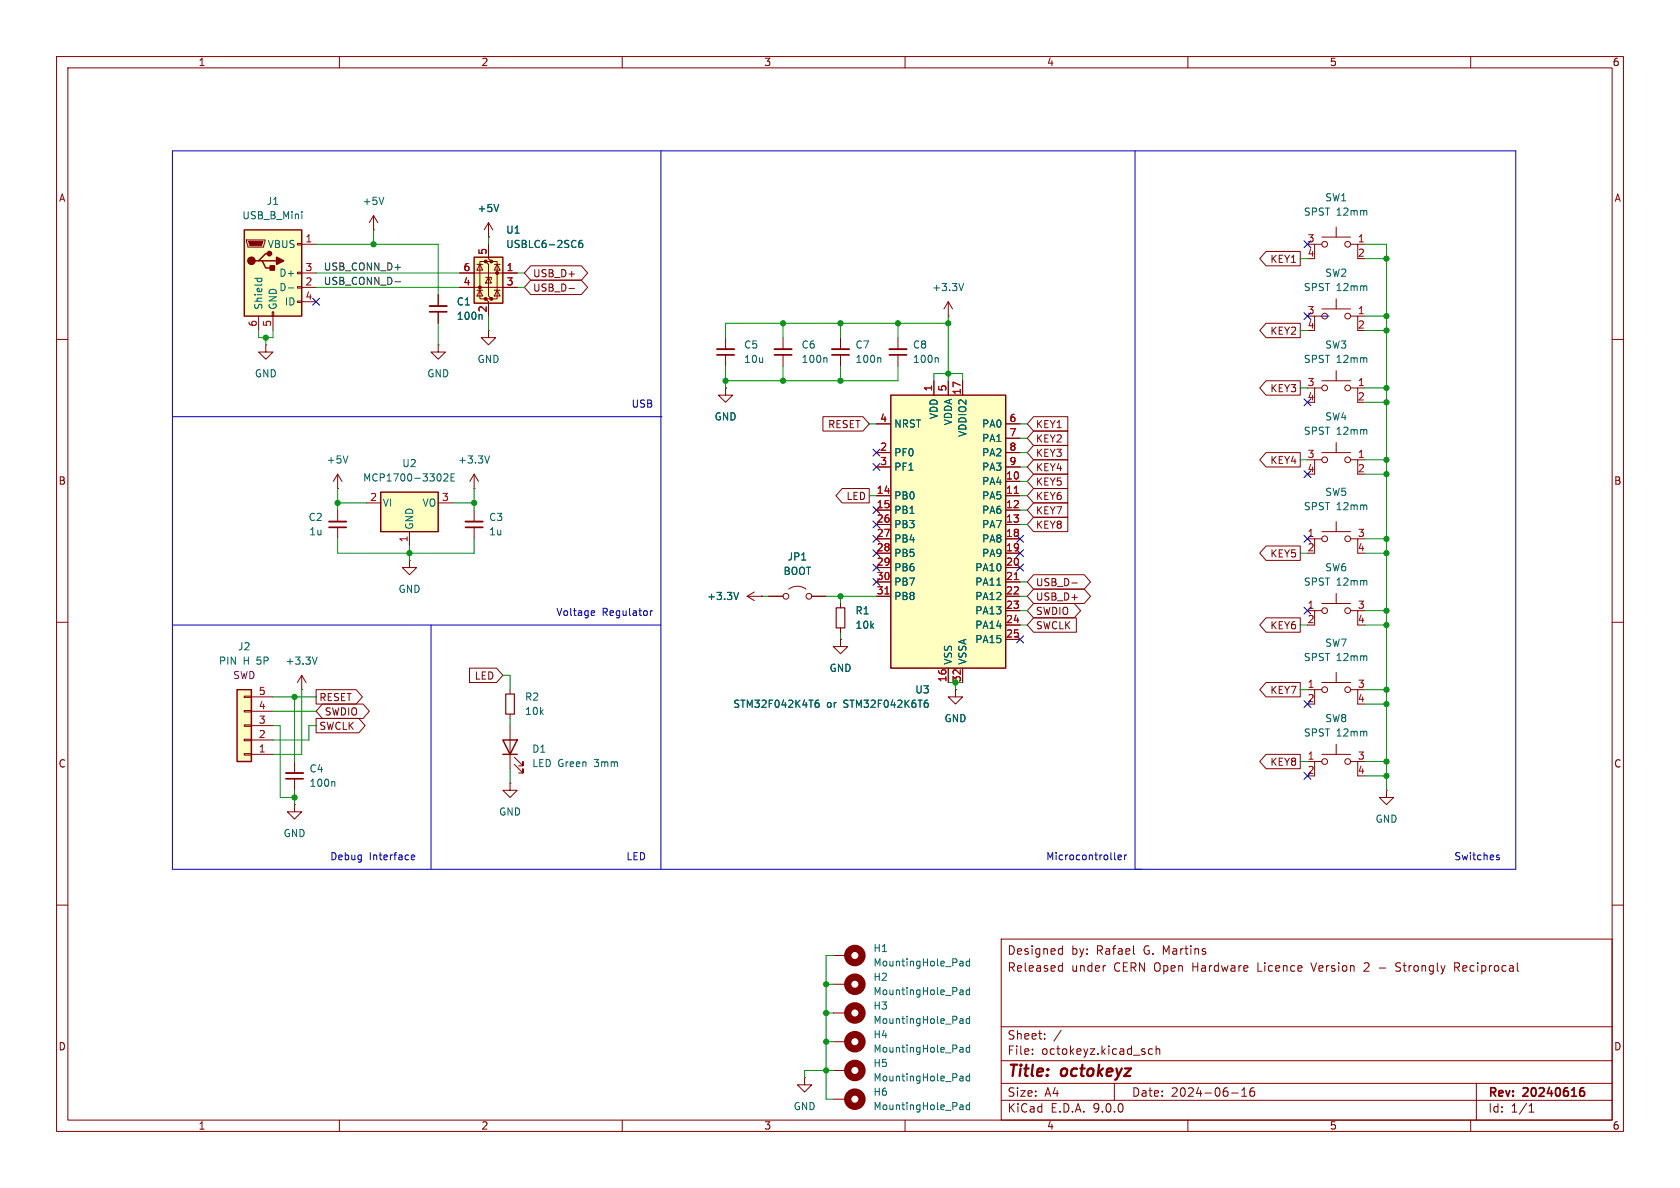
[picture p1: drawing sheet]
<svg xmlns="http://www.w3.org/2000/svg" width="297mm" height="210mm" viewBox="0 0 297 210" stroke-linecap="round" stroke-linejoin="round" font-family="sans-serif">
<g fill="none" stroke="#840000" stroke-width=".18">
<path d="M10 10h277v190h-277zM12 12h273v186h-273zM60 10v2M110 10v2M160 10v2M210 10v2M260 10v2M10 60h2M47 61v1.2h1.3l-1.3 1.3-1.3-1.3h1.3M47 61h.1M285 60h2M59.7 86.4h.1"/>
<path d="M59.7 83.8l-.8 1.3M59.7 83.8l.8 1.3M59.7 83.8v2.6M10 110h2M285 110h2M10 160h2M177 166h108v32h-108zM187.4 170.7l.4 .1M187.4 167.7l.4 .1M187.8 167.2v1.5M187.8 170.2v1.5M187.8 171.6l-.4 .1"/>
<path d="M187.8 168.6l-.4 .1M195.3 170.7h.2M200.5 168.6l.1 .1M231.7 170.2l.5 1.5M241.2 170.3h.1M242 170.8l-.9 .9h.9M243.8 171.1h1.2M246.7 171.6l.6 .1M247.4 170.2h-.4l-.3 .3 .2 .3 .4 .2M257.2 171h.5M257.5 171l.5 .7M257.7 170.2h-.5v1.5"/>
<path d="M285 160h2M60 198v2M110 198v2M142.2 190.5v1.3h1.3l-1.3 1.2-1.2-1.2h1.2M142.2 190.5h.1M160 198v2M177 194.5h108M177 191.5h108M177 187.5h108M177 181.5h108M182.5 186.3v.1M182.5 185.5v.1"/>
<path d="M184.7 183.6v.1M184.7 182.8v.1M187.6 182.1l-1.3 2M197 191.5v3M203.7 185.5l-.4-.1-.3 .3v.4l.2 .2h.5M204.4 185.5l.2-.1 .4 .1v.9M204.4 184.9v1.5M210 198v2M217.7 193.2h1.2M219.5 193.8h.9M219.5 192.7l.5-.4v1.5M221.7 192.3a.59 .59 0 0 0-.7 .6v.6l.1 .2 .4 .1 .2-.1 .1-.5-.1-.3h-.5l-.2 .3"/>
<path d="M260 198v2M261 191.5v6.5M270.3 196.6h.9M270.3 195.5l.4-.4v1.5"/>
</g>
<path d="M279.3 193.1l.3-.2h.4l.1 .2v.4l-.3 .3-.4-.1-.1-.2M280 192.3a.59 .59 0 0 0-.7 .6" fill="none" stroke="#840000" stroke-width=".3"/>
<path d="M61.5 80.6l-.4 1.3" fill="none" stroke="#006464" stroke-width=".18"/>
<path d="M43.2 40.6h10.1v15.3h-10.1z" fill="#ffffc2"/>
<path d="M43.2 40.6h10.1v15.3h-10.1zM45.7 46.1h.7l.6 1.3h1.3M46.4 46.1h2.5M47.6 44.8h-.6l-1.3 1.3h-.6M88.9 130.8h2.5l-1.2 2.6zM88.9 133.4h2.5" fill="none" stroke="#840000" stroke-width=".25"/>
<g fill="none" stroke="#840000" stroke-width=".18">
<path d="M86.4 39.4l-.8 1.2M86.4 39.4l.7 1.2M86.4 39.4v2.5M43.6 42.4h3.3v.3l-.3 1h-2.8zM45.7 55.9v2.5M48.1 55.1h.3v.8h-.3zM48.3 55.9v2.5M52.6 43.1h.7v.2h-.7zM52.6 48.1h.7v.3h-.7zM52.6 50.7h.7v.2h-.7zM52.6 53.2h.7v.3h-.7zM53.3 43.2h2.6"/>
<path d="M53.3 48.3h2.6M53.3 50.8h2.6M53.3 53.3h2.6M77.5 52.1v2M77.5 55.1v2.1M86.4 41.9h.1M233.7 43.2h-1.3v2.5M233.7 41.9h5.1M236.2 40.1v1.8M238.8 43.2h1.2v2.5M240 43.2h1.3M77.5 61v1.2h1.2l-1.2 1.3-1.3-1.3h1.3"/>
<path d="M77.5 61h.1M231.1 95.3h1.3M233.7 95.3h-1.3v2.5M233.7 94h5.1M236.2 92.2v1.8M238.8 95.3h1.2v2.5M132.1 105.4l1.2 .8M132.1 105.4h2.5M133.3 104.6l-1.2 .8M134.6 105.4h.1M135.9 105.4h2.5M139.4 104.1a2.54 2.54 0 0 1 3.1 0"/>
<path d="M143.5 105.4h2.5M231.1 108h1.3M233.7 108h-1.3v2.5M233.7 106.7h5.1M236.2 104.9v1.8M236.2 118.9v1.8M238.8 108h1.2v2.5M52.1 134.6v2.1M52.1 137.7v2M90.2 138.4v1.3h1.2l-1.2 1.3-1.3-1.3h1.3M90.2 138.4h.1M90.2 121.9v.8"/>
<path d="M90.2 126.2v.8M90.2 128.3v7.6M90.9 135.1l1.6 1.6v-.8v.8h-.8M90.9 133.9l1.6 1.5v-.8v.8h-.8M231.1 121.9h1.3M231.1 134.6h1.3M233.7 121.9h-1.3v2.6M233.7 134.6h-1.3v2.6M233.7 120.7h5.1M233.7 133.4h5.1M236.2 131.6v1.8M238.8 121.9h1.2v2.6"/>
<path d="M238.8 134.6h1.2v2.6M245.1 139.7v1.3h1.3l-1.3 1.2-1.3-1.2h1.3M245.1 139.7h.1M52.1 142.2v1.3h1.2l-1.2 1.3-1.3-1.3h1.3M52.1 142.2h.1"/>
<circle cx="234.2" cy="43.2" r=".51"/>
<circle cx="238.3" cy="43.2" r=".51"/>
<circle cx="234.2" cy="95.3" r=".51"/>
<circle cx="238.3" cy="95.3" r=".51"/>
<circle cx="138.9" cy="105.4" r=".51"/>
<circle cx="143" cy="105.4" r=".51"/>
<circle cx="234.2" cy="108" r=".51"/>
<circle cx="238.3" cy="108" r=".51"/>
<circle cx="234.2" cy="121.9" r=".51"/>
<circle cx="234.2" cy="134.6" r=".51"/>
<circle cx="238.3" cy="121.9" r=".51"/>
<circle cx="238.3" cy="134.6" r=".51"/>
</g>
<path d="M43.9 42.7h2.6l-.3 .7h-2z" fill="#840000" stroke="#840000" stroke-width=".18"/>
<g fill="#840000" stroke="#840000" stroke-width=".25">
<path d="M47.8 47h.7v.8h-.7z"/>
<path d="M48.9 45.5l1.3 .6-1.3 .6z"/>
<circle cx="44.4" cy="46.1" r=".63"/>
<circle cx="47.6" cy="44.8" r=".38"/>
</g>
<path d="M53.4 37.4v.1M53.4 37.8v.9M88.2 36.1l-.4 1.3M45 49.2h1.3M45.5 49.2v.4M46.2 49.2l.1 .4M51 50.9h.9M85.2 55.8v.7M130.6 104.7l-.4 1.3M59 138.2l.2 .1v.7" fill="none" stroke="#006464" stroke-width=".18"/>
<path d="M75.9 55.1h3.1M50.5 137.7h3.1" fill="none" stroke="#840000" stroke-width=".3"/>
<path d="M75.9 54.1h3.1M50.5 136.7h3.1" fill="none" stroke="#840000" stroke-width=".33"/>
<path d="M89.4 122.7h1.5v3.5h-1.5z" fill="none" stroke="#840000" stroke-width=".2"/>
<path d="M67.3 87h10.2v7h-10.2z" fill="#ffffc2"/>
<path d="M67.3 87h10.2v7h-10.2z" fill="none" stroke="#840000" stroke-width=".25"/>
<g fill="none" stroke="#840000" stroke-width=".18">
<path d="M86.4 58.4v1.3h1.2l-1.2 1.3-1.3-1.3h1.3M86.4 58.4h.1M128.3 59.7v2M128.3 68.6v1.3h1.2l-1.2 1.2-1.3-1.2h1.3M128.3 68.6h.1M128.3 62.7v2.1M64.8 88.9h2.5M72.4 99.1v1.2h1.3l-1.3 1.3-1.3-1.3h1.3M72.4 99.1h.1M72.4 94v2.5M77.5 88.9h2.5M83.8 86.4h.1"/>
<path d="M83.8 83.8l-.7 1.3M83.8 83.8l.8 1.3M83.8 83.8v2.6M83.8 90.2v2M83.8 93.2v2.1"/>
</g>
<path d="M78.5 83.9l.5-.1 .2 .3-.8 .9h.8M79.7 84.4h.5M80.3 83.8h-.6v1.2h.6M86.5 80.6l-.4 1.3" fill="none" stroke="#006464" stroke-width=".18"/>
<path d="M126.7 62.7h3.1M82.3 93.2h3" fill="none" stroke="#840000" stroke-width=".3"/>
<path d="M126.7 61.7h3.1M82.3 92.2h3" fill="none" stroke="#840000" stroke-width=".33"/>
<path d="M83.8 45.5h5.1v8.1h-5.1z" fill="#ffffc2"/>
<g fill="#840000" stroke="#840000" stroke-width=".18">
<circle cx="87.9" cy="48.3" r=".25"/>
<circle cx="86.9" cy="46.2" r=".25"/>
<circle cx="86.9" cy="52.8" r=".25"/>
<circle cx="85.9" cy="46.2" r=".25"/>
<circle cx="85.9" cy="52.8" r=".25"/>
<circle cx="84.8" cy="50.8" r=".25"/>
</g>
<g fill="none" stroke="#840000" stroke-width=".18">
<path d="M81.3 48.3h10.1M81.3 50.8h10.1M84.3 51.3h1M84.3 46.7h1M84.8 46.7l.5 1.1h-1zM84.8 51.3l.5 1h-1zM85.9 49h1v.4M85.9 46.2h-1.1v6.6h1.1M86.4 43.2v2.5l.5 .5h-1l.5 .5v5.6l.5 .5h-1l.5 .5v2.6M86.4 49l.5 1h-1zM86.9 46.2h1v6.6h-1M87.4 51.3h1"/>
<path d="M87.4 46.7h1M87.9 46.7l.5 1.1h-1zM87.9 51.3l.5 1h-1zM138.4 59.7v2M138.4 62.7v2.1"/>
</g>
<path d="M83.8 45.5h5.1v8.1h-5.1z" fill="none" stroke="#840000" stroke-width=".25"/>
<path d="M102.9 42.5l-.3 .1a.86 .86 0 0 0 0 1.2l.4-.2v-.4l-.2-.2h-.4l-.1 .2M146 63.2l.2 .2v.7" fill="none" stroke="#006464" stroke-width=".18"/>
<path d="M136.9 62.7h3.1" fill="none" stroke="#840000" stroke-width=".3"/>
<path d="M136.9 61.7h3.1" fill="none" stroke="#840000" stroke-width=".33"/>
<path d="M41.9 121.9h2.5v12.7h-2.5z" fill="#ffffc2"/>
<path d="M41.9 121.9h2.5v12.7h-2.5z" fill="none" stroke="#840000" stroke-width=".25"/>
<g fill="none" stroke="#840000" stroke-width=".18">
<path d="M66 38.1l-.7 1.3M66 38.1l.8 1.3M66 38.1v2.5M66 40.6h.1M43.2 133.2h1.2v.3h-1.2zM43.2 130.7h1.2v.2h-1.2zM43.2 128.1h1.2v.3h-1.2zM43.2 125.6h1.2v.3h-1.2zM43.2 123.1h1.2v.2h-1.2zM44.4 133.4h3.9M44.4 130.8h3.9M44.4 128.3h3.9"/>
<path d="M44.4 125.7h3.9M44.4 123.2h3.9"/>
</g>
<path d="M67.9 34.9l-.5 1.2" fill="none" stroke="#006464" stroke-width=".18"/>
<path d="M157.5 69.9h20.3v48.2h-20.3z" fill="#ffffc2"/>
<path d="M157.5 69.9h20.3v48.2h-20.3z" fill="none" stroke="#840000" stroke-width=".25"/>
<g fill="none" stroke="#840000" stroke-width=".18">
<path d="M77.5 52.1v2M77.5 55.1v2.1M81.3 48.3h2.5M81.3 50.8h2.5M86.4 41.9h.1M86.4 43.2v2.5M86.4 53.3v2.6M88.9 48.3h2.5M88.9 50.8h2.5M93.8 47h9l1.1 1.3-1.1 1.2h-9l-1.1-1.2zM93.8 49.5h9l1.1 1.3-1.1 1.3h-9l-1.1-1.3zM100.6 51h1"/>
<path d="M148.6 59.7v2M158.7 59.7v2M167.6 55.9h.1M167.6 53.3v2.6M167.6 53.3l-.7 1.3M167.6 53.3l.8 1.3M223.8 57.1h6.1v2.6h-6.1l-1.1-1.3zM223.8 44.4h6.1v2.6h-6.1l-1.1-1.3zM233.7 55.9h-1.3v2.5M233.7 54.6h5.1M236.2 52.8v1.8M238.8 55.9h1.2v2.5"/>
<path d="M240 55.9h1.3M128.3 68.6h.1M145.5 73.7h7.1l1.1 1.2-1.1 1.3h-7.1zM148.6 62.7v2.1M154.9 74.9h2.6M158.7 62.7v2.1M165.1 67.3v2.6M167.6 67.3v2.6M170.2 67.3v2.6M177.8 74.9h2.5M177.8 77.5h2.5M182.7 73.7h6.1v2.5h-6.1l-1.1-1.3z"/>
<path d="M182.7 78.7h6.1v2.6h-6.1l-1.1-1.3zM182.7 76.2h6.1v2.5h-6.1l-1.1-1.2zM223.8 67.3h6.1v2.6h-6.1l-1.1-1.3zM233.7 68.6h-1.3v2.5M233.7 67.3h5.1M236.2 65.5v1.8M236.2 78.2v1.8M238.8 68.6h1.2v2.5M240 68.6h1.3M59.7 90.2v2M59.7 93.2v2.1M148.9 86.4h4.8v2.5h-4.8l-1.1-1.3z"/>
<path d="M154.9 80h2.6M154.9 82.6h2.6M154.9 87.6h2.6M154.9 90.2h2.6M154.9 92.7h2.6M154.9 95.3h2.6M154.9 97.8h2.6M177.8 80h2.5M177.8 82.6h2.5M177.8 87.6h2.5M177.8 90.2h2.5M177.8 92.7h2.5"/>
<path d="M177.8 95.3h2.5M177.8 97.8h2.5M177.8 85.1h2.5M182.7 86.4h6.1v2.5h-6.1l-1.1-1.3zM182.7 91.4h6.1v2.6h-6.1l-1.1-1.3zM182.7 81.3h6.1v2.5h-6.1l-1.1-1.2zM182.7 83.8h6.1v2.6h-6.1l-1.1-1.3zM182.7 88.9h6.1v2.5h-6.1l-1.1-1.2zM223.8 80h6.1v2.6h-6.1l-1.1-1.3zM223.8 96.5h6.1v2.6h-6.1l-1.1-1.3zM233.7 81.3h-1.3v2.5M233.7 80h5.1"/>
<path d="M238.8 81.3h1.2v2.5M240 81.3h1.3M53.3 119.4l-.7 1.3M53.3 119.4l.8 1.3M53.3 119.4v2.5M83 118.1h4.8l1.1 1.3-1.1 1.3h-4.8zM134.6 105.4h.1M135.9 105.4h2.5M143.5 105.4h2.5M148.6 113v1.3h1.3l-1.3 1.3-1.3-1.3h1.3M148.6 113h.1M148.6 106.7v.7"/>
<path d="M148.6 111v.8M154.9 100.3h2.6M154.9 102.9h2.6M154.9 105.4h2.6M167.6 118.1v2.6M170.2 118.1v2.6M177.8 100.3h2.5M177.8 102.9h2.5M177.8 105.4h2.5M177.8 108h2.5M177.8 110.5h2.5M177.8 113h2.5"/>
<path d="M182.7 109.2h7.6v2.6h-7.6l-1.1-1.3zM182.7 101.6h9l1.1 1.3-1.1 1.2h-9l-1.1-1.2zM182.7 106.7h7.2l1.1 1.3-1.1 1.2h-7.2l-1.1-1.2zM182.7 104.1h9l1.1 1.3-1.1 1.3h-9l-1.1-1.3zM189.5 103.1h1M223.8 109.2h6.1v2.6h-6.1l-1.1-1.3zM53.3 121.9h.1M55.9 127h7.5l1.2 1.3-1.2 1.2h-7.5zM55.9 121.9h7.1l1.1 1.3-1.1 1.3h-7.1zM57 124.5h7.2l1.1 1.2-1.1 1.3h-7.2l-1.1-1.3zM168.9 121.9v1.3h1.3l-1.3 1.3-1.3-1.3h1.3M168.9 121.9h.1"/>
<path d="M223.8 133.3h6.1v2.6h-6.1l-1.1-1.3zM223.8 120.6h6.1v2.6h-6.1l-1.1-1.3zM147.3 179.1h2.6M147.3 174h2.6M147.3 168.9h2.6M147.3 189.2h2.6M147.3 194.3h2.6M147.3 184.2h2.6"/>
<circle cx="234.2" cy="55.9" r=".51"/>
<circle cx="238.3" cy="55.9" r=".51"/>
<circle cx="234.2" cy="68.6" r=".51"/>
<circle cx="238.3" cy="68.6" r=".51"/>
<circle cx="234.2" cy="81.3" r=".51"/>
<circle cx="238.3" cy="81.3" r=".51"/>
</g>
<path d="M179.3 87.2h.7M156.5 105h.7M179.3 102.5h.7" fill="none" stroke="#a90000" stroke-width=".18"/>
<g fill="none" stroke="#006464" stroke-width=".18">
<path d="M88.2 36.1l-.4 1.3M85.2 55.8v.7M102.9 42.5l-.3 .1a.86 .86 0 0 0 0 1.2l.4-.2v-.4l-.2-.2h-.4l-.1 .2M170.4 50.1l-.5 1.3M155.5 63.2l.2 .2v.7M165.7 63.2l.2 .2v.7M56.1 116.1l-.5 1.3M130.6 104.7l-.4 1.3M176.2 103.4h.7M144.7 123.8h-.4a.86 .86 0 0 0 0 1.2l.5-.1v-.4l-.2-.2h-.3l-.2 .2M163.6 124.3h.3l.2 .2v.4l-.5 .1M164 123.8h-.4"/>
<path d="M169.8 169.9h.3l.2 .2v.7M169.8 175h.3l.2 .2v.6M170.3 175.8h-.5M170.3 175.3l-.5 .1M170.3 170.7l-.5 .1M170.3 170.2l-.5 .1M171.4 169.5v1.3M171.4 174.6v1.2M171.4 179.6v1.3M171.4 170l-.4-.1-.2 .3 .1 .5h.5M171.4 175.1l-.4-.1-.2 .2 .1 .6h.5M169.8 180.1h.3l.2 .2v.6"/>
<path d="M169.8 185.2h.3l.2 .1v.7M169.8 190.2h.3l.2 .2v.7M169.8 195.3h.3l.2 .2v.7M170.3 191l-.5 .1M170.3 190.5l-.5 .1M170.3 196.1l-.5 .1M170.3 195.6l-.5 .1M170.3 180.9h-.5M170.3 180.4h-.5M170.3 185.9l-.5 .1M170.3 185.5h-.5M171.4 190.3l-.4-.1-.2 .3 .1 .5h.5"/>
<path d="M171.4 184.7v1.3M171.4 189.8v1.3M171.4 194.9v1.3M171.4 180.1h-.4l-.2 .2 .1 .6h.5M171.4 185.2h-.4l-.2 .2 .1 .5h.5M171.4 195.4l-.4-.1-.2 .3 .1 .5h.5"/>
</g>
<path d="M147.1 62.7h3M157.2 62.7h3.1M58.2 93.2h3" fill="none" stroke="#840000" stroke-width=".3"/>
<path d="M147.1 61.7h3M157.2 61.7h3.1M58.2 92.2h3" fill="none" stroke="#840000" stroke-width=".33"/>
<g fill="none" stroke="#840000" stroke-width="1.3">
<circle cx="151.1" cy="168.9" r="1.27"/>
<circle cx="151.1" cy="174" r="1.27"/>
<circle cx="151.1" cy="179.1" r="1.27"/>
<circle cx="151.1" cy="189.2" r="1.27"/>
<circle cx="151.1" cy="194.3" r="1.27"/>
<circle cx="151.1" cy="184.1" r="1.27"/>
</g>
<path d="M147.8 107.4h1.6v3.6h-1.6z" fill="none" stroke="#840000" stroke-width=".2"/>
<path d="M69.8 49.8h1" fill="none" stroke="#0f0f0f" stroke-width=".18"/>
<g fill="none" stroke="#0000c2" stroke-width=".18">
<path d="M30.5 26.7h237.5v127h-237.5zM116.8 26.7v127M200.7 26.7v127M233.7 55.9h1.2M30.5 73.7h86.3M116.8 73.7h.1M30.5 110.5h86.3M76.2 110.5v43.2M104.7 108h.4v.3l-.6 .1M105.1 108.7l-.4 .1M115 108v.8M115.3 108l-.3 .2"/>
<path d="M72.7 151.6l.6-.2v-.2l-.4-.1-.2 .2 .1 .6h.5M197.1 151.8l.1 .2M197.7 151.6l.6-.2-.1-.2-.4-.1-.1 .2v.6h.5M198.8 151.1v.9M199.2 151.1l-.4 .3M264.6 151.5l.4 .1 .1 .2-.2 .2-.4-.1M264.6 151.2h.4"/>
</g>
<g fill="none" stroke="#009600" stroke-width=".18">
<path d="M45.7 58.4v1.3h2.6v-1.3M47 59.7v1.3M55.9 43.2h21.6v8.9M55.9 48.3h25.4M55.9 50.8h25.4M66 40.6v2.6M77.5 57.2v3.8M86.4 41.9v1.3M86.4 55.9v2.5M91.4 48.3h1.3M91.4 50.8h1.3M138.4 57.2v2.5"/>
<path d="M148.6 57.2v2.5M158.7 57.2v2.5M167.6 55.9v11.4M167.6 57.2h-39.3v2.5M229.9 45.7h1.2M229.9 58.4h1.2M241.3 43.2h3.8v96.5M241.3 45.7h3.8M241.3 58.4h3.8M241.3 55.9h3.8M128.3 64.8v3.8M138.4 64.8v2.5"/>
<path d="M148.6 64.8v2.5M153.7 74.9h1.2M158.7 64.8v2.5h-30.4M165.1 67.3v-1.3h5.1v1.3M180.3 77.5h1.3M180.3 74.9h1.3M229.9 68.6h1.2M241.3 68.6h3.8M241.3 71.1h3.8M59.7 95.3v2.5h24.1v-2.5M59.7 88.9h5.1M59.7 86.4v3.8"/>
<path d="M72.4 96.5v2.6M80 88.9h3.8M83.8 86.4v3.8M153.7 87.6h1.2M180.3 80h1.3M180.3 90.2h1.3M180.3 92.7h1.3M180.3 82.6h1.3M180.3 85.1h1.3M180.3 87.6h1.3M229.9 97.8h1.2M229.9 81.3h1.2"/>
<path d="M241.3 97.8h3.8M241.3 81.3h3.8M241.3 83.8h3.8M241.3 95.3h3.8M88.9 119.4h1.3v2.5M134.6 105.4h1.3M146 105.4h8.9M148.6 105.4v1.3M148.6 111.8v1.2M180.3 105.4h1.3M180.3 110.5h1.3M180.3 108h1.3"/>
<path d="M180.3 102.9h1.3M229.9 110.5h1.2M241.3 110.5h3.8M241.3 108h3.8M48.3 123.2h7.6M48.3 128.3h1.2v12.7h2.6M48.3 125.7h7.6M52.1 123.2v11.4M52.1 139.7v2.5M53.3 121.9v11.5h-5M55.9 128.3h-1.3v2.5h-6.3M90.2 127v1.3"/>
<path d="M90.2 135.9v2.5M167.6 120.7h1.3v1.2M229.9 134.6h1.2M229.9 121.9h1.2M241.3 134.6h3.8M241.3 137.2h3.8M241.3 121.9h3.8M241.3 124.5h3.8M146 179.1h1.3M146 174h1.3M147.3 168.9h-1.3v25.4h1.3M146 184.2h1.3"/>
<path d="M147.3 189.2h-5.1v1.3"/>
</g>
<g fill="none" stroke="#000084" stroke-width=".18">
<path d="M55.3 52.7l1.2 1.2M56.5 52.7l-1.2 1.2M230.5 42.6l1.2 1.2M230.5 55.3l1.2 1.2M231.7 42.6l-1.2 1.2M231.7 55.3l-1.2 1.2M154.3 79.4l1.2 1.2M155.5 79.4l-1.2 1.2M230.5 70.5l1.2 1.2M231.7 70.5l-1.2 1.2M154.3 81.9l1.2 1.3M154.3 97.2l1.2 1.2"/>
<path d="M154.3 92.1l1.2 1.2M154.3 94.6l1.2 1.3M154.3 89.6l1.2 1.2M154.3 99.7l1.2 1.2M155.5 81.9l-1.2 1.3M155.5 97.2l-1.2 1.2M155.5 92.1l-1.2 1.2M155.5 94.6l-1.2 1.3M155.5 89.6l-1.2 1.2M155.5 99.7l-1.2 1.2M179.7 97.2l1.2 1.2M179.7 99.7l1.2 1.2"/>
<path d="M179.7 94.6l1.2 1.3M180.9 97.2l-1.2 1.2M180.9 99.7l-1.2 1.2M180.9 94.6l-1.2 1.3M230.5 83.2l1.2 1.2M230.5 94.6l1.2 1.3M231.7 83.2l-1.2 1.2M231.7 94.6l-1.2 1.3M154.3 102.3l1.2 1.2M155.5 102.3l-1.2 1.2M179.7 112.4l1.2 1.2M180.9 112.4l-1.2 1.2"/>
<path d="M230.5 107.3l1.2 1.3M231.7 107.3l-1.2 1.3M230.5 136.6l1.2 1.2M230.5 123.9l1.2 1.2M231.7 136.6l-1.2 1.2M231.7 123.9l-1.2 1.2"/>
</g>
<g fill="#009600" stroke="#009600" stroke-width=".18">
<circle cx="245.1" cy="124.5" r=".46"/>
<circle cx="245.1" cy="121.9" r=".46"/>
<circle cx="245.1" cy="137.2" r=".46"/>
<circle cx="245.1" cy="134.6" r=".46"/>
<circle cx="146" cy="179.1" r=".46"/>
<circle cx="146" cy="174" r=".46"/>
<circle cx="146" cy="189.2" r=".46"/>
<circle cx="146" cy="184.2" r=".46"/>
<circle cx="148.6" cy="105.4" r=".46"/>
<circle cx="245.1" cy="68.6" r=".46"/>
<circle cx="245.1" cy="58.4" r=".46"/>
<circle cx="245.1" cy="97.8" r=".46"/>
<circle cx="245.1" cy="95.3" r=".46"/>
<circle cx="245.1" cy="71.1" r=".46"/>
<circle cx="245.1" cy="55.9" r=".46"/>
<circle cx="245.1" cy="45.7" r=".46"/>
<circle cx="245.1" cy="81.3" r=".46"/>
<circle cx="245.1" cy="83.8" r=".46"/>
<circle cx="167.6" cy="57.2" r=".46"/>
<circle cx="158.7" cy="57.2" r=".46"/>
<circle cx="167.6" cy="66" r=".46"/>
<circle cx="245.1" cy="108" r=".46"/>
<circle cx="245.1" cy="110.5" r=".46"/>
<circle cx="52.1" cy="141" r=".46"/>
<circle cx="72.4" cy="97.8" r=".46"/>
<circle cx="83.8" cy="88.9" r=".46"/>
<circle cx="52.1" cy="123.2" r=".46"/>
<circle cx="148.6" cy="67.3" r=".46"/>
<circle cx="148.6" cy="57.2" r=".46"/>
<circle cx="138.4" cy="57.2" r=".46"/>
<circle cx="138.4" cy="67.3" r=".46"/>
<circle cx="128.3" cy="67.3" r=".46"/>
<circle cx="47" cy="59.7" r=".46"/>
<circle cx="59.7" cy="88.9" r=".46"/>
<circle cx="66" cy="43.2" r=".46"/>
</g>
<g font-size="2.8" fill="#840000">
<text x="178" y="190.9">Title:</text>
<text x="187.7" y="190.9">octokeyz</text>
</g>
<g font-size="2.1" fill="#840000">
<text x="178" y="172">Released</text>
<text x="178" y="169">Designed</text>
<text x="189.4" y="172">under</text>
<text x="189.4" y="169">by:</text>
<text x="193.9" y="169">Rafael</text>
<text x="197" y="172">CERN Open</text>
<text x="202.3" y="169">G. Martins</text>
<text x="211.1" y="172">Hardware</text>
<text x="222.7" y="172">Licence</text>
<text x="232.4" y="172">Version</text>
<text x="241.9" y="172">2</text>
<text x="247.8" y="172">Strongly</text>
<text x="258.3" y="172">Reciprocal</text>
<text x="178" y="184">Sheet:</text>
<text x="178" y="186.7">File:</text>
<text x="184.1" y="186.7">octokeyz.kicad_sch</text>
<text x="178" y="196.9">KiCad</text>
<text x="178" y="194.1">Size:</text>
<text x="184.7" y="194.1">A4</text>
<text x="185.7" y="196.9">E.D.A.</text>
<text x="193.3" y="196.9">9.0.0</text>
<text x="200" y="194.1">Date:</text>
<text x="207" y="194.1">2024-06-16</text>
<text x="263" y="194.3">Rev:</text>
<text x="263" y="196.9">Id:</text>
<text x="267.1" y="196.9">1/1</text>
<text x="269.4" y="194.3">20240616</text>
</g>
<g font-size="1.8" fill="#840000">
<text x="35" y="11.9">1</text>
<text x="85" y="11.9">2</text>
<text x="135" y="11.9">3</text>
<text x="185" y="11.9">4</text>
<text x="235" y="11.9">5</text>
<text x="285" y="11.9">6</text>
<text x="10.3" y="35.9">A</text>
<text x="285.3" y="35.9">A</text>
<text x="224.5" y="46.7">KEY1</text>
<text x="94.1" y="49.2">USB_D+</text>
<text x="94.1" y="51.8">USB_D-</text>
<text x="224.5" y="59.4">KEY2</text>
<text x="224.5" y="69.5">KEY3</text>
<text x="146.3" y="75.9">RESET</text>
<text x="183" y="75.9">KEY1</text>
<text x="183" y="83.5">KEY4</text>
<text x="183" y="81">KEY3</text>
<text x="183" y="78.4">KEY2</text>
<text x="224.5" y="82.2">KEY4</text>
<text x="10.3" y="85.9">B</text>
<text x="149.5" y="88.6">LED</text>
<text x="183" y="88.6">KEY6</text>
<text x="183" y="86">KEY5</text>
<text x="285.3" y="85.9">B</text>
<text x="183" y="93.7">KEY8</text>
<text x="183" y="91.1">KEY7</text>
<text x="224.5" y="98.7">KEY5</text>
<text x="183" y="103.8">USB_D-</text>
<text x="183" y="106.4">USB_D+</text>
<text x="183" y="111.4">SWCLK</text>
<text x="183" y="108.9">SWDIO</text>
<text x="224.5" y="111.4">KEY6</text>
<text x="56.4" y="124.1">RESET</text>
<text x="83.8" y="120.3">LED</text>
<text x="224.5" y="122.9">KEY7</text>
<text x="56.4" y="129.2">SWCLK</text>
<text x="57.3" y="126.7">SWDIO</text>
<text x="10.3" y="135.9">C</text>
<text x="224.5" y="135.6">KEY8</text>
<text x="285.3" y="135.9">C</text>
<text x="10.3" y="185.9">D</text>
<text x="285.3" y="185.9">D</text>
<text x="35" y="199.9">1</text>
<text x="85" y="199.9">2</text>
<text x="135" y="199.9">3</text>
<text x="185" y="199.9">4</text>
<text x="235" y="199.9">5</text>
<text x="285" y="199.9">6</text>
</g>
<g font-size="1.8" fill="#006464">
<text x="234.2" y="35.8">SW1</text>
<text x="42.7" y="39">USB_B_Mini</text>
<text x="47.1" y="36.4">J1</text>
<text x="64" y="36.4">+5V</text>
<text x="84.3" y="37.7">+5V</text>
<text x="89.4" y="41.5">U1</text>
<text x="230.4" y="38.3">SPST 12mm</text>
<text x="47.2" y="44">VBUS</text>
<text x="89.4" y="44">USBLC6-2SC6</text>
<text x="49.3" y="49.1">D+</text>
<text x="49.3" y="51.7">D-</text>
<text x="164.7" y="51.7">+3.3V</text>
<text x="230.4" y="51.7">SPST 12mm</text>
<text x="234.2" y="49.1">SW2</text>
<text x="46.6" y="54.9" transform="rotate(-90 46.6 54.9)">Shield</text>
<text x="49.1" y="54.9" transform="rotate(-90 49.1 54.9)">GND</text>
<text x="50.2" y="54.2">ID</text>
<text x="80.7" y="54.2">C1</text>
<text x="80.7" y="56.7">100n</text>
<text x="86.1" y="55.3" transform="rotate(-90 86.1 55.3)">2</text>
<text x="84.3" y="64.4">GND</text>
<text x="131.5" y="61.8">C5</text>
<text x="131.5" y="64.4">10u</text>
<text x="141.6" y="61.8">C6</text>
<text x="141.6" y="64.4">100n</text>
<text x="151.1" y="61.8">C7</text>
<text x="151.1" y="64.4">100n</text>
<text x="161.3" y="61.8">C8</text>
<text x="161.3" y="64.4">100n</text>
<text x="230.4" y="64.4">SPST 12mm</text>
<text x="234.2" y="61.8">SW3</text>
<text x="45" y="66.9">GND</text>
<text x="75.4" y="66.9">GND</text>
<text x="126.2" y="74.5">GND</text>
<text x="158" y="75.8">NRST</text>
<text x="166" y="74.2" transform="rotate(-90 166 74.2)">VDD</text>
<text x="168.5" y="75.3" transform="rotate(-90 168.5 75.3)">VDDA</text>
<text x="171" y="77.3" transform="rotate(-90 171 77.3)">VDDIO2</text>
<text x="173.5" y="75.8">PA0</text>
<text x="230.4" y="77.1">SPST 12mm</text>
<text x="234.2" y="74.5">SW4</text>
<text x="57.7" y="82.1">+5V</text>
<text x="71" y="82.8">U2</text>
<text x="80.9" y="82.1">+3.3V</text>
<text x="158" y="80.9">PF0</text>
<text x="158" y="83.4">PF1</text>
<text x="173.5" y="78.3">PA1</text>
<text x="173.5" y="80.9">PA2</text>
<text x="173.5" y="83.4">PA3</text>
<text x="64.1" y="85.3">MCP1700-3302E</text>
<text x="67.6" y="89.8">VI</text>
<text x="74.6" y="89.8">VO</text>
<text x="158" y="88.5">PB0</text>
<text x="173.5" y="86">PA4</text>
<text x="173.5" y="88.5">PA5</text>
<text x="234.2" y="87.9">SW5</text>
<text x="54.5" y="92.3">C2</text>
<text x="54.6" y="94.8">1u</text>
<text x="73.3" y="93.7" transform="rotate(-90 73.3 93.7)">GND</text>
<text x="86.4" y="92.3">C3</text>
<text x="86.4" y="94.8">1u</text>
<text x="158" y="91">PB1</text>
<text x="158" y="93.6">PB3</text>
<text x="173.5" y="91">PA6</text>
<text x="173.5" y="93.6">PA7</text>
<text x="230.4" y="90.4">SPST 12mm</text>
<text x="138.4" y="101.8">BOOT</text>
<text x="139.1" y="99.3">JP1</text>
<text x="158" y="96.1">PB4</text>
<text x="158" y="98.7">PB5</text>
<text x="158" y="101.2">PB6</text>
<text x="172.3" y="101.2">PA10</text>
<text x="173.5" y="96.1">PA8</text>
<text x="173.5" y="98.7">PA9</text>
<text x="234.2" y="101.2">SW6</text>
<text x="70.4" y="105">GND</text>
<text x="124.9" y="106.3">+3.3V</text>
<text x="158" y="103.7">PB7</text>
<text x="158" y="106.3">PB8</text>
<text x="172.3" y="103.7">PA11</text>
<text x="172.3" y="106.3">PA12</text>
<text x="230.4" y="103.7">SPST 12mm</text>
<text x="151.1" y="108.8">R1</text>
<text x="151.1" y="111.4">10k</text>
<text x="172.3" y="108.8">PA13</text>
<text x="172.3" y="111.4">PA14</text>
<text x="172.3" y="113.9">PA15</text>
<text x="38.6" y="117.7">PIN</text>
<text x="42" y="115.2">J2</text>
<text x="43" y="117.7">H 5P</text>
<text x="50.4" y="117.7">+3.3V</text>
<text x="146.6" y="119">GND</text>
<text x="168.5" y="117.6" transform="rotate(-90 168.5 117.6)">VSS</text>
<text x="171" y="117.6" transform="rotate(-90 171 117.6)">VSSA</text>
<text x="230.4" y="117.1">SPST 12mm</text>
<text x="234.2" y="114.5">SW7</text>
<text x="92.7" y="124.1">R2</text>
<text x="129.5" y="125.3">STM32F042K4T6</text>
<text x="146.1" y="125.3">or</text>
<text x="149.2" y="125.3">STM32F042K6T6</text>
<text x="161.7" y="122.8">U3</text>
<text x="92.7" y="126.6">10k</text>
<text x="166.9" y="127.9">GND</text>
<text x="230.4" y="130.4">SPST 12mm</text>
<text x="234.2" y="127.9">SW8</text>
<text x="54.6" y="136.7">C4</text>
<text x="94" y="133.3">D1</text>
<text x="94" y="135.8">LED Green</text>
<text x="105.2" y="135.8">3mm</text>
<text x="54.6" y="139.3">100n</text>
<text x="50" y="148.2">GND</text>
<text x="88.1" y="144.4">GND</text>
<text x="243.1" y="145.6">GND</text>
<text x="154.3" y="173.6">H2</text>
<text x="154.3" y="168.5">H1</text>
<text x="154.3" y="171">MountingHole_Pad</text>
<text x="154.3" y="178.7">H3</text>
<text x="154.3" y="176.1">MountingHole_Pad</text>
<text x="154.3" y="181.2">MountingHole_Pad</text>
<text x="154.3" y="183.7">H4</text>
<text x="154.3" y="188.8">H5</text>
<text x="154.3" y="191.4">MountingHole_Pad</text>
<text x="154.3" y="186.3">MountingHole_Pad</text>
<text x="140.2" y="196.4">GND</text>
<text x="154.3" y="193.9">H6</text>
<text x="154.3" y="196.4">MountingHole_Pad</text>
</g>
<g font-size="1.8" fill="#a90000">
<text x="53.9" y="42.9">1</text>
<text x="86.1" y="45.2" transform="rotate(-90 86.1 45.2)">5</text>
<text x="231.1" y="42.9">3</text>
<text x="231.1" y="45.5">4</text>
<text x="240" y="42.9">1</text>
<text x="240" y="45.5">2</text>
<text x="53.9" y="48">3</text>
<text x="53.9" y="50.5">2</text>
<text x="53.9" y="53.1">4</text>
<text x="81.8" y="48">6</text>
<text x="81.8" y="50.5">4</text>
<text x="89.5" y="48">1</text>
<text x="89.5" y="50.5">3</text>
<text x="45.5" y="57.9" transform="rotate(-90 45.5 57.9)">6</text>
<text x="48" y="57.9" transform="rotate(-90 48 57.9)">5</text>
<text x="231.1" y="55.6">3</text>
<text x="231.1" y="58.2">4</text>
<text x="240" y="55.6">1</text>
<text x="240" y="58.2">2</text>
<text x="164.8" y="69.3" transform="rotate(-90 164.8 69.3)">1</text>
<text x="167.4" y="69.3" transform="rotate(-90 167.4 69.3)">5</text>
<text x="169.9" y="69.9" transform="rotate(-90 169.9 69.9)">17</text>
<text x="231.1" y="68.3">3</text>
<text x="231.1" y="70.9">4</text>
<text x="240" y="68.3">1</text>
<text x="240" y="70.9">2</text>
<text x="155.5" y="74.7">4</text>
<text x="178.4" y="74.7">6</text>
<text x="178.4" y="77.2">7</text>
<text x="155.5" y="79.8">2</text>
<text x="155.5" y="82.3">3</text>
<text x="178.4" y="79.8">8</text>
<text x="178.4" y="82.3">9</text>
<text x="231.1" y="81">3</text>
<text x="231.1" y="83.6">4</text>
<text x="240" y="81">1</text>
<text x="240" y="83.6">2</text>
<text x="65.3" y="88.6">2</text>
<text x="78" y="88.6">3</text>
<text x="154.9" y="87.4">14</text>
<text x="154.9" y="89.9">15</text>
<text x="177.8" y="84.8">10</text>
<text x="177.8" y="87.4">11</text>
<text x="177.8" y="89.9">12</text>
<text x="72.1" y="96" transform="rotate(-90 72.1 96)">1</text>
<text x="154.9" y="92.5">26</text>
<text x="154.9" y="95">27</text>
<text x="177.8" y="92.5">13</text>
<text x="177.8" y="95">18</text>
<text x="231.1" y="95">1</text>
<text x="240" y="95">3</text>
<text x="154.9" y="97.5">28</text>
<text x="154.9" y="100.1">29</text>
<text x="177.8" y="97.5">19</text>
<text x="177.8" y="100.1">20</text>
<text x="231.1" y="97.5">2</text>
<text x="240" y="97.5">4</text>
<text x="154.9" y="102.6">30</text>
<text x="154.9" y="105.2">31</text>
<text x="177.8" y="102.6">21</text>
<text x="177.8" y="105.2">22</text>
<text x="177.8" y="107.7">23</text>
<text x="231.1" y="107.7">1</text>
<text x="240" y="107.7">3</text>
<text x="177.8" y="110.2">24</text>
<text x="177.8" y="112.8">25</text>
<text x="231.1" y="110.2">2</text>
<text x="240" y="110.2">4</text>
<text x="45.6" y="125.5">4</text>
<text x="45.6" y="122.9">5</text>
<text x="167.4" y="120.7" transform="rotate(-90 167.4 120.7)">16</text>
<text x="231.1" y="121.7">1</text>
<text x="231.1" y="124.2">2</text>
<text x="240" y="121.7">3</text>
<text x="240" y="124.2">4</text>
<text x="45.6" y="130.6">2</text>
<text x="45.6" y="128">3</text>
<text x="45.6" y="133.1">1</text>
<text x="231.1" y="134.4">1</text>
<text x="231.1" y="136.9">2</text>
<text x="240" y="134.4">3</text>
<text x="240" y="136.9">4</text>
</g>
<g font-size="1.8" fill="#0f0f0f">
<text x="57.1" y="47.9">USB_CONN_D+</text>
<text x="57.1" y="50.5">USB_CONN_D-</text>
</g>
<g font-size="1.8" fill="#0000c2">
<text x="111.6" y="72.1">USB</text>
<text x="98.3" y="109">Voltage</text>
<text x="106.4" y="109">Regulator</text>
<text x="58.3" y="152.2">Debug</text>
<text x="65.3" y="152.2">Interface</text>
<text x="110.6" y="152.2">LED</text>
<text x="184.9" y="152.2">Microcontroller</text>
<text x="257" y="152.2">Switches</text>
</g>
<text font-size="1.8" fill="#840084" x="41.1" y="120.2">SWD</text>
<text font-size="1.8" fill="#009600" x="169.9" y="120.7" transform="rotate(-90 169.9 120.7)">32</text>
</svg>
